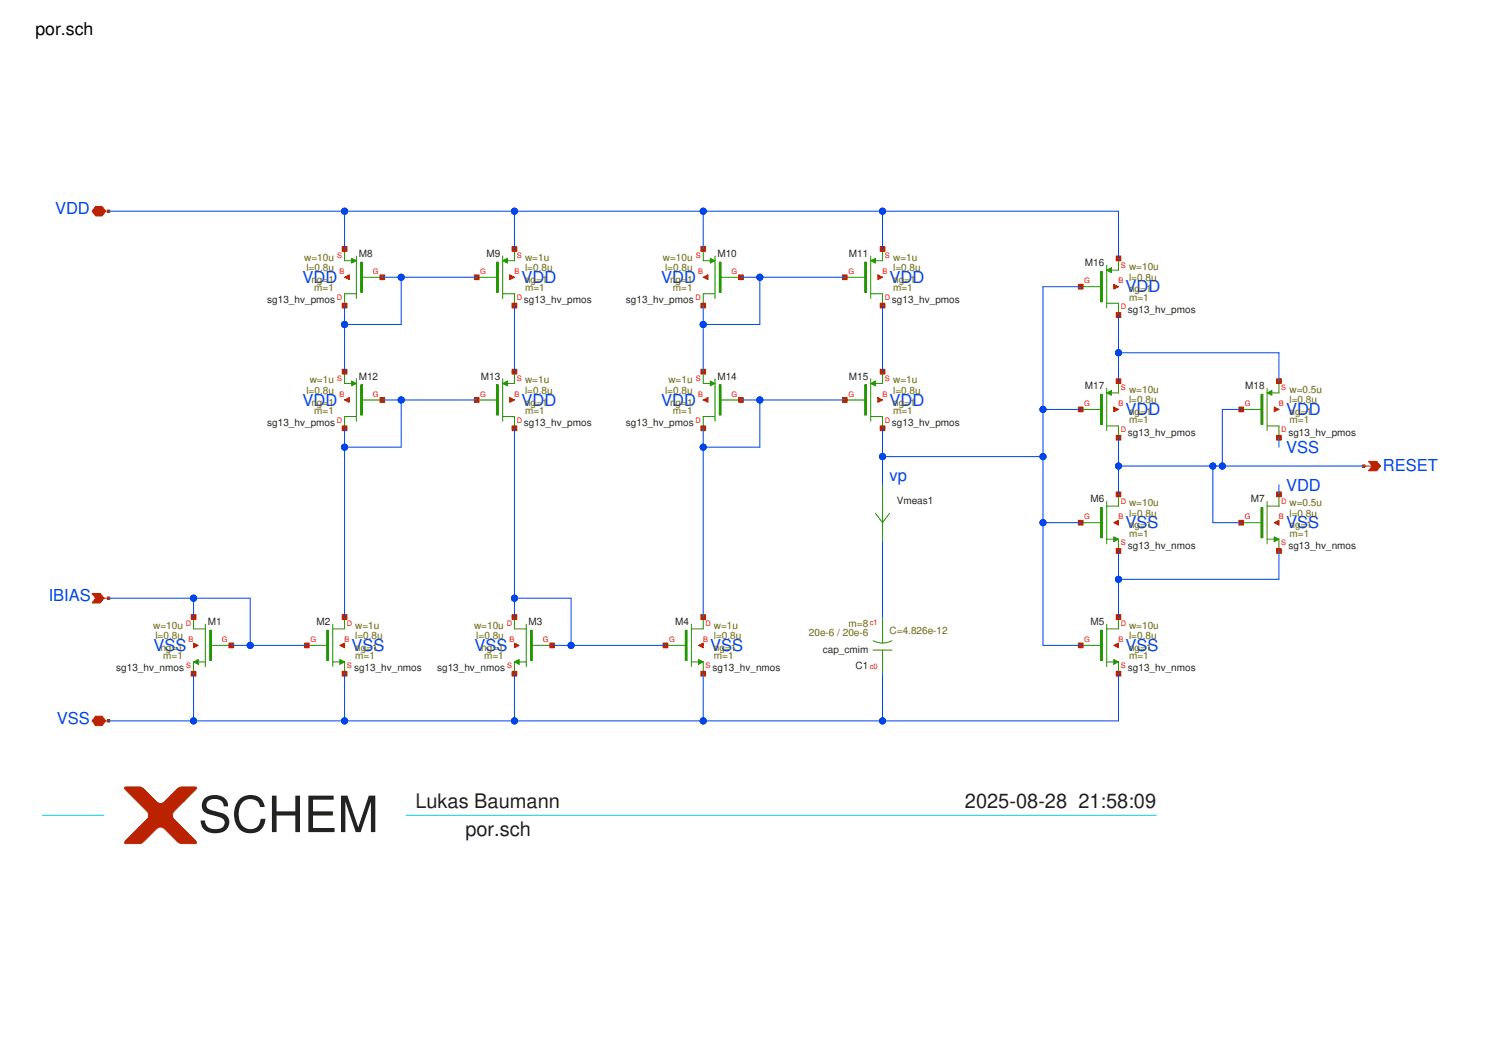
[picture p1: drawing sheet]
<svg xmlns="http://www.w3.org/2000/svg" width="297mm" height="210mm" viewBox="0 0 297 210" stroke-linecap="round" stroke-linejoin="round" font-family="sans-serif">
<path d="M68.7 49.6v2.4h2.3M71 51v8.5M71 58.6h-2.3v2.3M72 52.4v5.7M72.1 55.3h4.1" fill="none" stroke="#229800" stroke-width=".2"/>
<path d="M70.1 51.5l.9 .5-.9 .4z" fill="#229800"/>
<path d="M70.1 51.5l.9 .5-.9 .4zM71.9 52.3h.4v6h-.4zM68.7 74.1v2.3h2.3M71 75.5v8.5M72 76.9v5.7M72.1 79.7h4.1M71 83h-2.3v2.4M175.9 96.7v11.3M174.5 102.3l1.4 1.9 1.4-1.9" fill="none" stroke="#229800" stroke-width=".2"/>
<path d="M72.1 52.3v6" fill="none" stroke="#229800" stroke-width=".38"/>
<path d="M70.1 76l.9 .4-.9 .5z" fill="#229800"/>
<path d="M70.1 76l.9 .4-.9 .5zM71.9 76.7h.4v6h-.4zM38.6 123v2.4h2.3M40.9 124.4v8.5M40.9 131.9h-2.3v2.4M42 128.6h4.1" fill="none" stroke="#229800" stroke-width=".2"/>
<path d="M72.1 76.7v6" fill="none" stroke="#229800" stroke-width=".38"/>
<path d="M38.6 131.9l.9-.4v.9z" fill="#229800"/>
<path d="M38.6 131.9l.9-.4v.9zM41.8 125.6h.4v6.1h-.4zM61.2 128.6h4.1M66.3 124.4v8.5M66.3 131.9h2.4v2.4M68.7 123v2.4h-2.4" fill="none" stroke="#229800" stroke-width=".2"/>
<path d="M42 125.6v6.1" fill="none" stroke="#229800" stroke-width=".38"/>
<path d="M67.8 131.5l.9 .4-.9 .5z" fill="#229800"/>
<path d="M95 55.3h4.2M99.3 52.4v5.7M100.2 51v8.5M100.2 58.6h2.4v2.3M102.6 49.6v2.4h-2.4M65.1 125.6h.4v6.1h-.4zM67.8 131.5l.9 .4-.9 .5z" fill="none" stroke="#229800" stroke-width=".2"/>
<path d="M65.3 125.6v6.1" fill="none" stroke="#229800" stroke-width=".38"/>
<path d="M100.2 52l.9-.5v.9z" fill="#229800"/>
<path d="M99 52.3h.4v6h-.4zM100.2 52l.9-.5v.9zM95 79.7h4.2M99.3 76.9v5.7M100.2 75.5v8.5M102.6 74.1v2.3h-2.4M100.2 83h2.4v2.4" fill="none" stroke="#229800" stroke-width=".2"/>
<path d="M99.2 52.3v6" fill="none" stroke="#229800" stroke-width=".38"/>
<path d="M100.2 76.4l.9-.4v.9z" fill="#229800"/>
<path d="M99 76.7h.4v6h-.4zM100.2 76.4l.9-.4v.9zM102.6 123v2.4h2.3M104.9 124.4v8.5M104.9 131.9h-2.3v2.4M105.9 128.6h4.2" fill="none" stroke="#229800" stroke-width=".2"/>
<path d="M99.2 76.7v6" fill="none" stroke="#229800" stroke-width=".38"/>
<path d="M102.6 131.9l.9-.4v.9z" fill="#229800"/>
<path d="M140.2 49.6v2.4h2.3M142.5 51v8.5M142.5 58.6h-2.3v2.3M143.5 52.4v5.7M143.6 55.3h4.1M102.6 131.9l.9-.4v.9zM105.8 125.6h.3v6.1h-.3z" fill="none" stroke="#229800" stroke-width=".2"/>
<path d="M105.9 125.6v6.1" fill="none" stroke="#229800" stroke-width=".38"/>
<path d="M141.6 51.5l.9 .5-.9 .4z" fill="#229800"/>
<path d="M141.6 51.5l.9 .5-.9 .4zM143.4 52.3h.4v6h-.4zM140.2 74.1v2.3h2.3M142.5 75.5v8.5M143.5 76.9v5.7M143.6 79.7h4.1M142.5 83h-2.3v2.4" fill="none" stroke="#229800" stroke-width=".2"/>
<path d="M143.6 52.3v6" fill="none" stroke="#229800" stroke-width=".38"/>
<path d="M141.6 76l.9 .4-.9 .5z" fill="#229800"/>
<path d="M141.6 76l.9 .4-.9 .5zM143.4 76.7h.4v6h-.4zM132.7 128.6h4.1M137.8 124.4v8.5M137.8 131.9h2.4v2.4M140.2 123v2.4h-2.4" fill="none" stroke="#229800" stroke-width=".2"/>
<path d="M143.6 76.7v6" fill="none" stroke="#229800" stroke-width=".38"/>
<path d="M139.2 131.5l1 .4-1 .5z" fill="#229800"/>
<path d="M168.4 55.3h4.2M172.6 52.4v5.7M173.6 51v8.5M173.6 58.6h2.3v2.3M175.9 49.6v2.4h-2.3M136.6 125.6h.4v6.1h-.4zM139.2 131.5l1 .4-1 .5z" fill="none" stroke="#229800" stroke-width=".2"/>
<path d="M136.8 125.6v6.1" fill="none" stroke="#229800" stroke-width=".38"/>
<path d="M173.6 52l.9-.5v.9z" fill="#229800"/>
<path d="M172.4 52.3h.3v6h-.3zM173.6 52l.9-.5v.9zM168.4 79.7h4.2M172.6 76.9v5.7M173.6 75.5v8.5M175.9 74.1v2.3h-2.3M173.6 83h2.3v2.4" fill="none" stroke="#229800" stroke-width=".2"/>
<path d="M172.6 52.3v6" fill="none" stroke="#229800" stroke-width=".38"/>
<path d="M173.6 76.4l.9-.4v.9z" fill="#229800"/>
<path d="M215.4 57.2h4.2M219.7 54.3v5.7M220.6 52.9v8.5M223 51.5v2.4h-2.4M172.4 76.7h.3v6h-.3zM173.6 76.4l.9-.4v.9zM220.6 60.4h2.4v2.4M174.1 127.7a4 4 0 0 0 3.7 0M174.1 129.6h3.7M175.9 123v5.2M175.9 129.6v4.7" fill="none" stroke="#229800" stroke-width=".2"/>
<path d="M172.6 76.7v6" fill="none" stroke="#229800" stroke-width=".38"/>
<path d="M220.6 53.9l1-.5v.9z" fill="#229800"/>
<path d="M219.4 54.1h.4v6.1h-.4zM220.6 53.9l1-.5v.9zM219.7 78.8v5.6M220.6 77.4v8.4M223 76v2.3h-2.4M215.4 81.6h4.2M220.6 84.9h2.4v2.4" fill="none" stroke="#229800" stroke-width=".2"/>
<path d="M219.6 54.1v6.1" fill="none" stroke="#229800" stroke-width=".38"/>
<path d="M220.6 78.3l1-.5v1z" fill="#229800"/>
<path d="M219.4 78.6h.4v6h-.4zM220.6 78.3l1-.5v1zM215.4 128.6h4.2M220.6 124.4v8.5M220.6 131.9h2.4v2.4M223 123v2.4h-2.4" fill="none" stroke="#229800" stroke-width=".2"/>
<path d="M219.6 78.6v6" fill="none" stroke="#229800" stroke-width=".38"/>
<path d="M222 131.5l1 .4-1 .5z" fill="#229800"/>
<path d="M220.6 100v8.4M223 98.5v2.4h-2.4M215.4 104.2h4.2M220.6 107.5h2.4v2.3M219.4 125.6h.4v6.1h-.4zM222 131.5l1 .4-1 .5z" fill="none" stroke="#229800" stroke-width=".2"/>
<path d="M219.6 125.6v6.1" fill="none" stroke="#229800" stroke-width=".38"/>
<path d="M222 107l1 .5-1 .5z" fill="#229800"/>
<path d="M251.7 78.8v5.6M252.6 77.4v8.4M255 76v2.3h-2.4M247.4 81.6h4.2M252.6 84.9h2.4v2.4M219.4 101.2h.4v6h-.4zM222 107l1 .5-1 .5z" fill="none" stroke="#229800" stroke-width=".2"/>
<path d="M219.6 101.2v6" fill="none" stroke="#229800" stroke-width=".38"/>
<path d="M252.6 78.3l.9-.5v1z" fill="#229800"/>
<path d="M251.4 78.6h.4v6h-.4zM252.6 78.3l.9-.5v1zM252.6 100v8.4M255 98.5v2.4h-2.4M247.4 104.2h4.2M252.6 107.5h2.4v2.3" fill="none" stroke="#229800" stroke-width=".2"/>
<path d="M251.6 78.6v6" fill="none" stroke="#229800" stroke-width=".38"/>
<path d="M254 107l1 .5-1 .5z" fill="#229800"/>
<path d="M251.4 101.2h.4v6h-.4zM254 107l1 .5-1 .5z" fill="none" stroke="#229800" stroke-width=".2"/>
<path d="M251.6 101.2v6" fill="none" stroke="#229800" stroke-width=".38"/>
<path d="M24.9 157h3.3l3 2.9 .8 .3 .8-.3 3-2.9 3.3-.1 .1 .2-.3 .4-4.2 4.2-.3 .8 .3 .8 4.2 4.2 .2 .6h-3.3l-3-2.9-.8-.3-.8 .3-3 2.9h-3.3l-.1-.2 .3-.4 4.2-4.2 .3-.8-.3-.8-4.2-4.2z" fill="#ba2200"/>
<path d="M21.1 143.7h.6M24.9 157h3.3l3 2.9 .8 .3 .8-.3 3-2.9 3.3-.1 .1 .2-.3 .4-4.2 4.2-.3 .8 .3 .8 4.2 4.2 .2 .6h-3.3l-3-2.9-.8-.3-.8 .3-3 2.9h-3.3l-.1-.2 .3-.4 4.2-4.2 .3-.8-.3-.8-4.2-4.2z" fill="none" stroke="#ba2200" stroke-width=".2"/>
<path d="M19.1 142.8h1.3l.7 .9-.7 .9h-1.3l-.7-.9z" fill="#ba2200"/>
<path d="M19.1 142.8h1.3l.7 .9-.7 .9h-1.3l-.7-.9zM21.4 143.5h.5v.4h-.5z" fill="none" stroke="#ba2200" stroke-width=".2"/>
<path d="M21.4 143.5h.5v.4h-.5z" fill="#ba2200"/>
<path d="M21.1 42.1h.6" fill="none" stroke="#ba2200" stroke-width=".2"/>
<path d="M19.1 41.2h1.3l.7 .9-.7 .9h-1.3l-.7-.9z" fill="#ba2200"/>
<path d="M19.1 41.2h1.3l.7 .9-.7 .9h-1.3l-.7-.9zM21.4 41.9h.5v.4h-.5z" fill="none" stroke="#ba2200" stroke-width=".2"/>
<path d="M21.4 41.9h.5v.4h-.5z" fill="#ba2200"/>
<path d="M271.9 92.9h1.6" fill="none" stroke="#ba2200" stroke-width=".2"/>
<path d="M272.8 92h1.7l.7 .9-.7 .9h-1.7l.7-.9z" fill="#ba2200"/>
<path d="M271.7 92.7h.4v.4h-.4zM272.8 92h1.7l.7 .9-.7 .9h-1.7l.7-.9z" fill="none" stroke="#ba2200" stroke-width=".2"/>
<g fill="#ba2200">
<path d="M271.7 92.7h.4v.4h-.4z"/>
<path d="M68.7 55.3l.9-.5v.9z"/>
</g>
<path d="M68.7 55.3l.9-.5v.9zM68.2 60.4h1v1h-1z" fill="none" stroke="#ba2200" stroke-width=".2"/>
<path d="M68.2 60.4h1v1h-1z" fill="#ba2200"/>
<path d="M75.7 54.8h1v.9h-1z" fill="none" stroke="#ba2200" stroke-width=".2"/>
<path d="M75.7 54.8h1v.9h-1z" fill="#ba2200"/>
<path d="M68.2 49.2h1v.9h-1z" fill="none" stroke="#ba2200" stroke-width=".2"/>
<path d="M68.2 49.2h1v.9h-1z" fill="#ba2200"/>
<path d="M68.7 55.3h.1" fill="none" stroke="#ba2200" stroke-width=".2"/>
<path d="M20.7 119.2h1" fill="none" stroke="#ba2200" stroke-width=".2"/>
<path d="M18.4 118.3h1.6l.7 .9-.7 1h-1.6l.7-1z" fill="#ba2200"/>
<path d="M18.4 118.3h1.6l.7 .9-.7 1h-1.6l.7-1zM21.4 119h.5v.5h-.5z" fill="none" stroke="#ba2200" stroke-width=".2"/>
<g fill="#ba2200">
<path d="M21.4 119h.5v.5h-.5z"/>
<path d="M68.7 79.7l.9-.4v.9z"/>
</g>
<path d="M68.7 79.7l.9-.4v.9zM68.2 84.9h1v.9h-1z" fill="none" stroke="#ba2200" stroke-width=".2"/>
<path d="M68.2 84.9h1v.9h-1z" fill="#ba2200"/>
<path d="M75.7 79.3h1v.9h-1z" fill="none" stroke="#ba2200" stroke-width=".2"/>
<path d="M75.7 79.3h1v.9h-1z" fill="#ba2200"/>
<path d="M68.2 73.6h1v1h-1z" fill="none" stroke="#ba2200" stroke-width=".2"/>
<path d="M68.2 73.6h1v1h-1z" fill="#ba2200"/>
<path d="M68.7 79.7h.1" fill="none" stroke="#ba2200" stroke-width=".2"/>
<path d="M38.6 128.2l.9 .4-.9 .5z" fill="#ba2200"/>
<path d="M38.1 122.5h1v1h-1zM38.6 128.2l.9 .4-.9 .5z" fill="none" stroke="#ba2200" stroke-width=".2"/>
<path d="M38.1 122.5h1v1h-1z" fill="#ba2200"/>
<path d="M45.6 128.2h1v.9h-1z" fill="none" stroke="#ba2200" stroke-width=".2"/>
<path d="M45.6 128.2h1v.9h-1z" fill="#ba2200"/>
<path d="M38.1 133.8h1v1h-1z" fill="none" stroke="#ba2200" stroke-width=".2"/>
<path d="M38.1 133.8h1v1h-1z" fill="#ba2200"/>
<path d="M38.6 128.7h.1" fill="none" stroke="#ba2200" stroke-width=".2"/>
<path d="M67.8 128.6l.9-.4v.9z" fill="#ba2200"/>
<path d="M67.8 128.6l.9-.4v.9zM68.2 122.5h1v1h-1z" fill="none" stroke="#ba2200" stroke-width=".2"/>
<path d="M68.2 122.5h1v1h-1z" fill="#ba2200"/>
<path d="M60.7 128.2h.9v.9h-.9z" fill="none" stroke="#ba2200" stroke-width=".2"/>
<path d="M60.7 128.2h.9v.9h-.9z" fill="#ba2200"/>
<path d="M68.2 133.8h1v1h-1z" fill="none" stroke="#ba2200" stroke-width=".2"/>
<path d="M68.2 133.8h1v1h-1z" fill="#ba2200"/>
<path d="M68.7 128.7h.1" fill="none" stroke="#ba2200" stroke-width=".2"/>
<path d="M101.6 54.8l1 .5-1 .4z" fill="#ba2200"/>
<path d="M101.6 54.8l1 .5-1 .4zM102.1 60.4h.9v1h-.9z" fill="none" stroke="#ba2200" stroke-width=".2"/>
<path d="M102.1 60.4h.9v1h-.9z" fill="#ba2200"/>
<path d="M94.6 54.8h.9v.9h-.9z" fill="none" stroke="#ba2200" stroke-width=".2"/>
<path d="M94.6 54.8h.9v.9h-.9z" fill="#ba2200"/>
<path d="M102.1 49.2h.9v.9h-.9z" fill="none" stroke="#ba2200" stroke-width=".2"/>
<path d="M102.1 49.2h.9v.9h-.9z" fill="#ba2200"/>
<path d="M102.5 55.3h.1" fill="none" stroke="#ba2200" stroke-width=".2"/>
<path d="M101.6 79.3l1 .4-1 .5z" fill="#ba2200"/>
<path d="M101.6 79.3l1 .4-1 .5zM102.1 84.9h.9v.9h-.9z" fill="none" stroke="#ba2200" stroke-width=".2"/>
<path d="M102.1 84.9h.9v.9h-.9z" fill="#ba2200"/>
<path d="M94.6 79.3h.9v.9h-.9z" fill="none" stroke="#ba2200" stroke-width=".2"/>
<path d="M94.6 79.3h.9v.9h-.9z" fill="#ba2200"/>
<path d="M102.1 73.6h.9v1h-.9z" fill="none" stroke="#ba2200" stroke-width=".2"/>
<path d="M102.1 73.6h.9v1h-.9z" fill="#ba2200"/>
<path d="M102.5 79.7h.1" fill="none" stroke="#ba2200" stroke-width=".2"/>
<path d="M102.6 128.2l.9 .4-.9 .5z" fill="#ba2200"/>
<path d="M102.1 122.5h.9v1h-.9zM102.6 128.2l.9 .4-.9 .5z" fill="none" stroke="#ba2200" stroke-width=".2"/>
<path d="M102.1 122.5h.9v1h-.9z" fill="#ba2200"/>
<path d="M109.6 128.2h1v.9h-1z" fill="none" stroke="#ba2200" stroke-width=".2"/>
<path d="M109.6 128.2h1v.9h-1z" fill="#ba2200"/>
<path d="M102.1 133.8h.9v1h-.9z" fill="none" stroke="#ba2200" stroke-width=".2"/>
<path d="M102.1 133.8h.9v1h-.9z" fill="#ba2200"/>
<path d="M102.5 128.7h.1" fill="none" stroke="#ba2200" stroke-width=".2"/>
<path d="M140.2 55.3l.9-.5v.9z" fill="#ba2200"/>
<path d="M140.2 55.3l.9-.5v.9zM139.7 60.4h1v1h-1z" fill="none" stroke="#ba2200" stroke-width=".2"/>
<path d="M139.7 60.4h1v1h-1z" fill="#ba2200"/>
<path d="M147.2 54.8h1v.9h-1z" fill="none" stroke="#ba2200" stroke-width=".2"/>
<path d="M147.2 54.8h1v.9h-1z" fill="#ba2200"/>
<path d="M139.7 49.2h1v.9h-1z" fill="none" stroke="#ba2200" stroke-width=".2"/>
<path d="M139.7 49.2h1v.9h-1z" fill="#ba2200"/>
<path d="M140.2 55.3h.1" fill="none" stroke="#ba2200" stroke-width=".2"/>
<path d="M140.2 79.7l.9-.4v.9z" fill="#ba2200"/>
<path d="M140.2 79.7l.9-.4v.9zM139.7 84.9h1v.9h-1z" fill="none" stroke="#ba2200" stroke-width=".2"/>
<path d="M139.7 84.9h1v.9h-1z" fill="#ba2200"/>
<path d="M147.2 79.3h1v.9h-1z" fill="none" stroke="#ba2200" stroke-width=".2"/>
<path d="M147.2 79.3h1v.9h-1z" fill="#ba2200"/>
<path d="M139.7 73.6h1v1h-1z" fill="none" stroke="#ba2200" stroke-width=".2"/>
<path d="M139.7 73.6h1v1h-1z" fill="#ba2200"/>
<path d="M140.2 79.7h.1" fill="none" stroke="#ba2200" stroke-width=".2"/>
<path d="M139.2 128.6l1-.4v.9z" fill="#ba2200"/>
<path d="M139.2 128.6l1-.4v.9zM139.7 122.5h1v1h-1z" fill="none" stroke="#ba2200" stroke-width=".2"/>
<path d="M139.7 122.5h1v1h-1z" fill="#ba2200"/>
<path d="M132.2 128.2h.9v.9h-.9z" fill="none" stroke="#ba2200" stroke-width=".2"/>
<path d="M132.2 128.2h.9v.9h-.9z" fill="#ba2200"/>
<path d="M139.7 133.8h1v1h-1z" fill="none" stroke="#ba2200" stroke-width=".2"/>
<path d="M139.7 133.8h1v1h-1z" fill="#ba2200"/>
<path d="M140.2 128.7h.1" fill="none" stroke="#ba2200" stroke-width=".2"/>
<path d="M175 54.8l.9 .5-.9 .4z" fill="#ba2200"/>
<path d="M175 54.8l.9 .5-.9 .4zM175.5 60.4h.9v1h-.9z" fill="none" stroke="#ba2200" stroke-width=".2"/>
<path d="M175.5 60.4h.9v1h-.9z" fill="#ba2200"/>
<path d="M167.9 54.8h1v.9h-1z" fill="none" stroke="#ba2200" stroke-width=".2"/>
<path d="M167.9 54.8h1v.9h-1z" fill="#ba2200"/>
<path d="M175.5 49.2h.9v.9h-.9z" fill="none" stroke="#ba2200" stroke-width=".2"/>
<path d="M175.5 49.2h.9v.9h-.9z" fill="#ba2200"/>
<path d="M175.9 55.3h.1" fill="none" stroke="#ba2200" stroke-width=".2"/>
<path d="M175 79.3l.9 .4-.9 .5z" fill="#ba2200"/>
<path d="M175 79.3l.9 .4-.9 .5zM175.5 84.9h.9v.9h-.9z" fill="none" stroke="#ba2200" stroke-width=".2"/>
<path d="M175.5 84.9h.9v.9h-.9z" fill="#ba2200"/>
<path d="M167.9 79.3h1v.9h-1z" fill="none" stroke="#ba2200" stroke-width=".2"/>
<path d="M167.9 79.3h1v.9h-1z" fill="#ba2200"/>
<path d="M175.5 73.6h.9v1h-.9z" fill="none" stroke="#ba2200" stroke-width=".2"/>
<path d="M175.5 73.6h.9v1h-.9z" fill="#ba2200"/>
<path d="M175.9 79.7h.1" fill="none" stroke="#ba2200" stroke-width=".2"/>
<path d="M222 56.7l1 .5-1 .4z" fill="#ba2200"/>
<path d="M222 56.7l1 .5-1 .4zM222.5 62.3h.9v1h-.9z" fill="none" stroke="#ba2200" stroke-width=".2"/>
<path d="M222.5 62.3h.9v1h-.9z" fill="#ba2200"/>
<path d="M215 56.7h.9v.9h-.9z" fill="none" stroke="#ba2200" stroke-width=".2"/>
<path d="M215 56.7h.9v.9h-.9z" fill="#ba2200"/>
<path d="M222.5 51h.9v1h-.9z" fill="none" stroke="#ba2200" stroke-width=".2"/>
<path d="M222.5 51h.9v1h-.9z" fill="#ba2200"/>
<path d="M223 57.2h.1" fill="none" stroke="#ba2200" stroke-width=".2"/>
<path d="M222 81.1l1 .5-1 .5z" fill="#ba2200"/>
<path d="M222 81.1l1 .5-1 .5zM222.5 86.8h.9v.9h-.9z" fill="none" stroke="#ba2200" stroke-width=".2"/>
<path d="M222.5 86.8h.9v.9h-.9z" fill="#ba2200"/>
<path d="M215 81.1h.9v1h-.9z" fill="none" stroke="#ba2200" stroke-width=".2"/>
<path d="M215 81.1h.9v1h-.9z" fill="#ba2200"/>
<path d="M222.5 75.5h.9v.9h-.9z" fill="none" stroke="#ba2200" stroke-width=".2"/>
<path d="M222.5 75.5h.9v.9h-.9z" fill="#ba2200"/>
<path d="M223 81.6h.1" fill="none" stroke="#ba2200" stroke-width=".2"/>
<path d="M222 128.6l1-.4v.9z" fill="#ba2200"/>
<path d="M222 128.6l1-.4v.9zM222.5 122.5h.9v1h-.9z" fill="none" stroke="#ba2200" stroke-width=".2"/>
<path d="M222.5 122.5h.9v1h-.9z" fill="#ba2200"/>
<path d="M215 128.2h.9v.9h-.9z" fill="none" stroke="#ba2200" stroke-width=".2"/>
<path d="M215 128.2h.9v.9h-.9z" fill="#ba2200"/>
<path d="M222.5 133.8h.9v1h-.9z" fill="none" stroke="#ba2200" stroke-width=".2"/>
<path d="M222.5 133.8h.9v1h-.9z" fill="#ba2200"/>
<path d="M223 128.7h.1" fill="none" stroke="#ba2200" stroke-width=".2"/>
<path d="M222 104.2l1-.5v1z" fill="#ba2200"/>
<path d="M222.5 98.1h.9v.9h-.9zM222 104.2l1-.5v1z" fill="none" stroke="#ba2200" stroke-width=".2"/>
<path d="M222.5 98.1h.9v.9h-.9z" fill="#ba2200"/>
<path d="M215 103.7h.9v1h-.9z" fill="none" stroke="#ba2200" stroke-width=".2"/>
<path d="M215 103.7h.9v1h-.9z" fill="#ba2200"/>
<path d="M222.5 109.4h.9v.9h-.9z" fill="none" stroke="#ba2200" stroke-width=".2"/>
<path d="M222.5 109.4h.9v.9h-.9z" fill="#ba2200"/>
<path d="M223 104.2h.1" fill="none" stroke="#ba2200" stroke-width=".2"/>
<path d="M254 81.1l1 .5-1 .5z" fill="#ba2200"/>
<path d="M254 81.1l1 .5-1 .5zM254.5 86.8h.9v.9h-.9z" fill="none" stroke="#ba2200" stroke-width=".2"/>
<path d="M254.5 86.8h.9v.9h-.9z" fill="#ba2200"/>
<path d="M247 81.1h.9v1h-.9z" fill="none" stroke="#ba2200" stroke-width=".2"/>
<path d="M247 81.1h.9v1h-.9z" fill="#ba2200"/>
<path d="M254.5 75.5h.9v.9h-.9z" fill="none" stroke="#ba2200" stroke-width=".2"/>
<path d="M254.5 75.5h.9v.9h-.9z" fill="#ba2200"/>
<path d="M254.9 81.6h.1" fill="none" stroke="#ba2200" stroke-width=".2"/>
<path d="M254 104.2l1-.5v1z" fill="#ba2200"/>
<path d="M254.5 98.1h.9v.9h-.9zM254 104.2l1-.5v1z" fill="none" stroke="#ba2200" stroke-width=".2"/>
<path d="M254.5 98.1h.9v.9h-.9z" fill="#ba2200"/>
<path d="M247 103.7h.9v1h-.9z" fill="none" stroke="#ba2200" stroke-width=".2"/>
<path d="M247 103.7h.9v1h-.9z" fill="#ba2200"/>
<path d="M254.5 109.4h.9v.9h-.9z" fill="none" stroke="#ba2200" stroke-width=".2"/>
<path d="M254.5 109.4h.9v.9h-.9z" fill="#ba2200"/>
<path d="M254.9 104.2h.1" fill="none" stroke="#ba2200" stroke-width=".2"/>
<path d="M8.5 162.5h12.2M80.9 162.5h149.6" fill="none" stroke="#00cbed" stroke-width=".2"/>
<g fill="none" stroke="#0044ed" stroke-width=".2">
<path d="M21.7 42.1h201.3v9.4M68.7 42.1v7.5M76.2 55.3h18.8M80 55.3v9.4h-11.3M102.6 42.1v7.5M140.2 42.1v7.5M147.7 55.3h20.7M151.5 55.3v9.4h-11.3M175.9 42.1v7.5M215.4 57.2h-7.5v71.4h7.5M68.7 60.9v13.2M76.2 79.7h18.8"/>
<path d="M80 79.7v9.4h-11.3M102.6 60.9v13.2M140.2 60.9v13.2M147.7 79.7h20.7M151.5 79.7v9.4h-11.3M175.9 60.9v13.2M223 62.8v13.2M223 70.3h32v5.7M68.7 85.4v37.6M102.6 85.4v37.6M140.2 85.4v37.6M175.9 85.4v11.3"/>
<path d="M175.9 91h32M207.9 81.6h7.5M223 87.3v11.2M223 92.9h48.9M241.8 92.9v11.3h5.6M247.4 81.6h-3.7v11.3M255 87.3v1.8M255 96.7v1.8M21.7 119.2h28.2v9.4M38.6 119.2v3.8M102.6 119.2h11.2v9.4M175.9 108v15"/>
<path d="M207.9 104.2h7.5M223 109.8v13.2M255 109.8v5.7h-32M38.6 134.3v9.4M46.1 128.6h15.1M68.7 134.3v9.4M102.6 134.3v9.4M110.1 128.6h22.6M140.2 134.3v9.4M175.9 134.3v9.4M223 134.3v9.4h-201.3"/>
</g>
<g fill="#0044ed">
<path d="M68.2 88.6a.7 .7 0 0 1 .8-.1 .7 .7 0 0 1 .4 .6h-.7h.7a.7 .7 0 0 1-1 .7 .7 .7 0 0 1-.2-1.2z"/>
<path d="M68.2 41.6a.7 .7 0 0 1 .8-.1 .7 .7 0 0 1 .4 .6h-.7h.7a.7 .7 0 0 1-1 .6 .7 .7 0 0 1-.2-1.1z"/>
<path d="M102.1 41.6a.7 .7 0 0 1 .7-.1 .7 .7 0 0 1 .5 .6h-.7h.7a.7 .7 0 0 1-1 .6 .7 .7 0 0 1-.2-1.1z"/>
<path d="M79.5 54.8a.7 .7 0 0 1 .7-.2 .7 .7 0 0 1 .5 .7h-.7h.7a.7 .7 0 0 1-1 .6 .7 .7 0 0 1-.2-1.1z"/>
<path d="M79.5 79.2a.7 .7 0 0 1 .7-.1 .7 .7 0 0 1 .5 .6h-.7h.7a.7 .7 0 0 1-1 .7 .7 .7 0 0 1-.2-1.2z"/>
<path d="M68.2 64.2a.7 .7 0 0 1 .8-.2 .7 .7 0 0 1 .4 .7h-.7h.7a.7 .7 0 0 1-1 .6 .7 .7 0 0 1-.2-1.1z"/>
<path d="M68.2 143.2a.7 .7 0 0 1 .8-.1 .7 .7 0 0 1 .4 .6h-.7h.7a.7 .7 0 0 1-1 .6 .7 .7 0 0 1-.2-1.1z"/>
<path d="M102.1 143.2a.7 .7 0 0 1 .7-.1 .7 .7 0 0 1 .5 .6h-.7h.7a.7 .7 0 0 1-1 .6 .7 .7 0 0 1-.2-1.1z"/>
<path d="M38.1 143.2a.7 .7 0 0 1 .8-.1 .7 .7 0 0 1 .4 .6h-.7h.7a.7 .7 0 0 1-1 .6 .7 .7 0 0 1-.2-1.1z"/>
<path d="M49.4 128.2a.7 .7 0 0 1 .7-.2 .7 .7 0 0 1 .5 .6h-.7h.7a.7 .7 0 0 1-1 .7 .7 .7 0 0 1-.2-1.1z"/>
<path d="M38.1 118.7a.7 .7 0 0 1 .8-.1 .7 .7 0 0 1 .4 .6h-.7h.7a.7 .7 0 0 1-1 .7 .7 .7 0 0 1-.2-1.2z"/>
<path d="M102.1 118.7a.7 .7 0 0 1 .7-.1 .7 .7 0 0 1 .5 .6h-.7h.7a.7 .7 0 0 1-1 .7 .7 .7 0 0 1-.2-1.2z"/>
<path d="M139.7 88.6a.7 .7 0 0 1 .8-.1 .7 .7 0 0 1 .4 .6h-.7h.7a.7 .7 0 0 1-1 .7 .7 .7 0 0 1-.2-1.2z"/>
<path d="M151 54.8a.7 .7 0 0 1 .7-.2 .7 .7 0 0 1 .5 .7h-.7h.7a.7 .7 0 0 1-1 .6 .7 .7 0 0 1-.2-1.1z"/>
<path d="M151 79.2a.7 .7 0 0 1 .7-.1 .7 .7 0 0 1 .5 .6h-.7h.7a.7 .7 0 0 1-1 .7 .7 .7 0 0 1-.2-1.2z"/>
<path d="M139.7 41.6a.7 .7 0 0 1 .8-.1 .7 .7 0 0 1 .4 .6h-.7h.7a.7 .7 0 0 1-1 .6 .7 .7 0 0 1-.2-1.1z"/>
<path d="M175.4 41.6a.7 .7 0 0 1 .8-.1 .7 .7 0 0 1 .4 .6h-.7h.7a.7 .7 0 0 1-.9 .6 .7 .7 0 0 1-.3-1.1z"/>
<path d="M139.7 64.2a.7 .7 0 0 1 .8-.2 .7 .7 0 0 1 .4 .7h-.7h.7a.7 .7 0 0 1-1 .6 .7 .7 0 0 1-.2-1.1z"/>
<path d="M139.7 143.2a.7 .7 0 0 1 .8-.1 .7 .7 0 0 1 .4 .6h-.7h.7a.7 .7 0 0 1-1 .6 .7 .7 0 0 1-.2-1.1z"/>
<path d="M175.4 143.2a.7 .7 0 0 1 .8-.1 .7 .7 0 0 1 .4 .6h-.7h.7a.7 .7 0 0 1-.9 .6 .7 .7 0 0 1-.3-1.1z"/>
<path d="M113.4 128.2a.7 .7 0 0 1 .7-.2 .7 .7 0 0 1 .4 .6h-.7h.7a.7 .7 0 0 1-.9 .7 .7 .7 0 0 1-.2-1.1z"/>
<path d="M207.4 81.1a.7 .7 0 0 1 .8-.1 .7 .7 0 0 1 .4 .6h-.7h.7a.7 .7 0 0 1-.9 .7 .7 .7 0 0 1-.3-1.2z"/>
<path d="M207.4 90.5a.7 .7 0 0 1 .8-.1 .7 .7 0 0 1 .4 .6h-.7h.7a.7 .7 0 0 1-.9 .7 .7 .7 0 0 1-.3-1.2z"/>
<path d="M175.4 90.5a.7 .7 0 0 1 .8-.1 .7 .7 0 0 1 .4 .6h-.7h.7a.7 .7 0 0 1-.9 .7 .7 .7 0 0 1-.3-1.2z"/>
<path d="M222.5 69.8a.7 .7 0 0 1 .7-.1 .7 .7 0 0 1 .5 .6h-.7h.7a.7 .7 0 0 1-1 .7 .7 .7 0 0 1-.2-1.2z"/>
<path d="M207.4 103.7a.7 .7 0 0 1 .8-.2 .7 .7 0 0 1 .4 .7h-.7h.7a.7 .7 0 0 1-.9 .6 .7 .7 0 0 1-.3-1.1z"/>
<path d="M222.5 92.4a.7 .7 0 0 1 .7-.1 .7 .7 0 0 1 .5 .6h-.7h.7a.7 .7 0 0 1-1 .6 .7 .7 0 0 1-.2-1.1z"/>
<path d="M222.5 115a.7 .7 0 0 1 .7-.2 .7 .7 0 0 1 .5 .7h-.7h.7a.7 .7 0 0 1-1 .6 .7 .7 0 0 1-.2-1.1z"/>
<path d="M241.3 92.4a.7 .7 0 0 1 .8-.1 .7 .7 0 0 1 .4 .6h-.7h.7a.7 .7 0 0 1-1 .6 .7 .7 0 0 1-.2-1.1z"/>
<path d="M243.2 92.4a.7 .7 0 0 1 .7-.1 .7 .7 0 0 1 .5 .6h-.7h.7a.7 .7 0 0 1-1 .6 .7 .7 0 0 1-.2-1.1z"/>
</g>
<text font-size="10" fill="#222" x="39.5" y="165.9">SCHEM</text>
<g font-size="4" fill="#222">
<text x="82.8" y="161">Lukas Baumann</text>
<text x="192.4" y="161">2025-08-28 21:58:09</text>
<text x="92.8" y="166.7">por.sch</text>
</g>
<text font-size="3.5" x="7.1" y="7.1">por.sch</text>
<g font-size="3.3" fill="#0044ed">
<text x="11" y="42.7">VDD</text>
<text x="60.3" y="56.4">VDD</text>
<text x="104" y="56.4">VDD</text>
<text x="131.8" y="56.4">VDD</text>
<text x="177.3" y="56.4">VDD</text>
<text x="224.4" y="58.3">VDD</text>
<text x="60.3" y="80.9">VDD</text>
<text x="104" y="80.9">VDD</text>
<text x="131.8" y="80.9">VDD</text>
<text x="177.3" y="80.9">VDD</text>
<text x="224.4" y="82.7">VDD</text>
<text x="256.4" y="82.7">VDD</text>
<text x="177.3" y="95.9">vp</text>
<text x="256.4" y="90.3">VSS</text>
<text x="275.7" y="93.9">RESET</text>
<text x="256.4" y="97.8">VDD</text>
<text x="224.4" y="105.3">VSS</text>
<text x="256.4" y="105.3">VSS</text>
<text x="9.7" y="119.8">IBIAS</text>
<text x="30.6" y="129.8">VSS</text>
<text x="70.1" y="129.8">VSS</text>
<text x="94.6" y="129.8">VSS</text>
<text x="141.6" y="129.8">VSS</text>
<text x="224.4" y="129.8">VSS</text>
<text x="11.3" y="144.4">VSS</text>
</g>
<g font-size="2" fill="#660">
<text x="60.6" y="51.9">w=10u</text>
<text x="104.7" y="51.9">w=1u</text>
<text x="132.1" y="51.9">w=10u</text>
<text x="178.1" y="51.9">w=1u</text>
<text x="225.1" y="53.8">w=10u</text>
<text x="61.1" y="54.1">l=0.8u</text>
<text x="62.1" y="56.4">ng=1</text>
<text x="62.6" y="58.1">m=1</text>
<text x="104.7" y="58.1">m=1</text>
<text x="104.7" y="56.4">ng=1</text>
<text x="104.7" y="54.1">l=0.8u</text>
<text x="132.6" y="54.1">l=0.8u</text>
<text x="133.6" y="56.4">ng=1</text>
<text x="134.1" y="58.1">m=1</text>
<text x="178.1" y="58.1">m=1</text>
<text x="178.1" y="56.4">ng=1</text>
<text x="178.1" y="54.1">l=0.8u</text>
<text x="225.1" y="59.9">m=1</text>
<text x="225.1" y="58.3">ng=1</text>
<text x="225.1" y="55.9">l=0.8u</text>
<text x="61.8" y="76.4">w=1u</text>
<text x="104.7" y="76.4">w=1u</text>
<text x="133.2" y="76.4">w=1u</text>
<text x="178.1" y="76.4">w=1u</text>
<text x="61.1" y="78.5">l=0.8u</text>
<text x="62.1" y="80.9">ng=1</text>
<text x="62.6" y="82.5">m=1</text>
<text x="104.7" y="82.5">m=1</text>
<text x="104.7" y="80.9">ng=1</text>
<text x="104.7" y="78.5">l=0.8u</text>
<text x="132.6" y="78.5">l=0.8u</text>
<text x="133.6" y="80.9">ng=1</text>
<text x="134.1" y="82.5">m=1</text>
<text x="178.1" y="82.5">m=1</text>
<text x="178.1" y="80.9">ng=1</text>
<text x="178.1" y="78.5">l=0.8u</text>
<text x="225.1" y="82.8">ng=1</text>
<text x="225.1" y="80.4">l=0.8u</text>
<text x="225.1" y="78.3">w=10u</text>
<text x="257.1" y="82.8">ng=1</text>
<text x="257.1" y="80.4">l=0.8u</text>
<text x="257.1" y="78.3">w=0.5u</text>
<text x="225.1" y="84.4">m=1</text>
<text x="257.1" y="84.4">m=1</text>
<text x="225.1" y="100.9">w=10u</text>
<text x="257.1" y="100.9">w=0.5u</text>
<text x="225.1" y="107">m=1</text>
<text x="225.1" y="105.3">ng=1</text>
<text x="225.1" y="103">l=0.8u</text>
<text x="257.1" y="107">m=1</text>
<text x="257.1" y="105.3">ng=1</text>
<text x="257.1" y="103">l=0.8u</text>
<text x="30.5" y="125.3">w=10u</text>
<text x="70.8" y="125.3">w=1u</text>
<text x="94.5" y="125.3">w=10u</text>
<text x="142.3" y="125.3">w=1u</text>
<text x="169.2" y="124.9">m=8</text>
<text x="225.1" y="125.3">w=10u</text>
<text x="31" y="127.4">l=0.8u</text>
<text x="32" y="129.8">ng=1</text>
<text x="32.5" y="131.4">m=1</text>
<text x="70.8" y="131.4">m=1</text>
<text x="70.8" y="129.8">ng=1</text>
<text x="70.8" y="127.4">l=0.8u</text>
<text x="95" y="127.4">l=0.8u</text>
<text x="96" y="129.8">ng=1</text>
<text x="96.5" y="131.4">m=1</text>
<text x="142.3" y="131.4">m=1</text>
<text x="142.3" y="129.8">ng=1</text>
<text x="142.3" y="127.4">l=0.8u</text>
<text x="161.3" y="126.8">20e-6 / 20e-6</text>
<text x="177.3" y="126.3">C=4.826e-12</text>
<text x="225.1" y="131.4">m=1</text>
<text x="225.1" y="129.8">ng=1</text>
<text x="225.1" y="127.4">l=0.8u</text>
</g>
<g font-size="2" fill="#222">
<text x="71.5" y="51.2">M8</text>
<text x="97" y="51.2">M9</text>
<text x="143" y="51.2">M10</text>
<text x="169.2" y="51.2">M11</text>
<text x="216.3" y="53.1">M16</text>
<text x="53.3" y="60.5">sg13_hv_pmos</text>
<text x="104.4" y="60.5">sg13_hv_pmos</text>
<text x="124.8" y="60.5">sg13_hv_pmos</text>
<text x="177.8" y="60.5">sg13_hv_pmos</text>
<text x="224.9" y="62.4">sg13_hv_pmos</text>
<text x="71.5" y="75.7">M12</text>
<text x="95.9" y="75.7">M13</text>
<text x="143" y="75.7">M14</text>
<text x="169.2" y="75.7">M15</text>
<text x="216.3" y="77.6">M17</text>
<text x="248.3" y="77.6">M18</text>
<text x="53.3" y="84.9">sg13_hv_pmos</text>
<text x="104.4" y="84.9">sg13_hv_pmos</text>
<text x="124.8" y="84.9">sg13_hv_pmos</text>
<text x="177.8" y="84.9">sg13_hv_pmos</text>
<text x="224.9" y="86.8">sg13_hv_pmos</text>
<text x="256.8" y="86.8">sg13_hv_pmos</text>
<text x="178.8" y="100.4">Vmeas1</text>
<text x="217.4" y="100.2">M6</text>
<text x="249.4" y="100.2">M7</text>
<text x="224.9" y="109.4">sg13_hv_nmos</text>
<text x="256.8" y="109.4">sg13_hv_nmos</text>
<text x="41.4" y="124.6">M1</text>
<text x="63.1" y="124.6">M2</text>
<text x="105.4" y="124.6">M3</text>
<text x="134.6" y="124.6">M4</text>
<text x="217.4" y="124.6">M5</text>
<text x="164" y="130.1">cap_cmim</text>
<text x="23.2" y="133.9">sg13_hv_nmos</text>
<text x="70.6" y="133.9">sg13_hv_nmos</text>
<text x="87.2" y="133.9">sg13_hv_nmos</text>
<text x="142.1" y="133.9">sg13_hv_nmos</text>
<text x="170.6" y="133.4">C1</text>
<text x="224.9" y="133.9">sg13_hv_nmos</text>
</g>
<g font-size="1.5" fill="#fe0000">
<text x="67.2" y="51.5">S</text>
<text x="103" y="51.5">S</text>
<text x="138.7" y="51.5">S</text>
<text x="176.4" y="51.5">S</text>
<text x="223.4" y="53.4">S</text>
<text x="67.1" y="59.8">D</text>
<text x="67.7" y="54.6">B</text>
<text x="74.3" y="54.6">G</text>
<text x="95.8" y="54.6">G</text>
<text x="102.6" y="54.6">B</text>
<text x="103" y="59.8">D</text>
<text x="138.6" y="59.8">D</text>
<text x="139.2" y="54.6">B</text>
<text x="145.8" y="54.6">G</text>
<text x="169.1" y="54.6">G</text>
<text x="175.9" y="54.6">B</text>
<text x="176.4" y="59.8">D</text>
<text x="216.2" y="56.5">G</text>
<text x="223" y="56.5">B</text>
<text x="223.4" y="61.7">D</text>
<text x="67.2" y="75.9">S</text>
<text x="103" y="75.9">S</text>
<text x="138.7" y="75.9">S</text>
<text x="176.4" y="75.9">S</text>
<text x="223.4" y="77.8">S</text>
<text x="255.4" y="77.8">S</text>
<text x="67.7" y="79.1">B</text>
<text x="74.3" y="79.1">G</text>
<text x="95.8" y="79.1">G</text>
<text x="102.6" y="79.1">B</text>
<text x="139.2" y="79.1">B</text>
<text x="145.8" y="79.1">G</text>
<text x="169.1" y="79.1">G</text>
<text x="175.9" y="79.1">B</text>
<text x="216.2" y="80.9">G</text>
<text x="223" y="80.9">B</text>
<text x="248.2" y="80.9">G</text>
<text x="255" y="80.9">B</text>
<text x="67.1" y="84.2">D</text>
<text x="103" y="84.2">D</text>
<text x="138.6" y="84.2">D</text>
<text x="176.4" y="84.2">D</text>
<text x="223.4" y="86.1">D</text>
<text x="255.4" y="86.1">D</text>
<text x="223.4" y="100.4">D</text>
<text x="255.4" y="100.4">D</text>
<text x="216.2" y="103.5">G</text>
<text x="223" y="103.5">B</text>
<text x="248.2" y="103.5">G</text>
<text x="255" y="103.5">B</text>
<text x="223.4" y="108.7">S</text>
<text x="255.4" y="108.7">S</text>
<text x="37" y="124.9">D</text>
<text x="69.2" y="124.9">D</text>
<text x="101" y="124.9">D</text>
<text x="140.7" y="124.9">D</text>
<text x="173.4" y="124.6">c1</text>
<text x="223.4" y="124.9">D</text>
<text x="37.6" y="128">B</text>
<text x="44.2" y="128">G</text>
<text x="61.9" y="128">G</text>
<text x="68.7" y="128">B</text>
<text x="101.6" y="128">B</text>
<text x="108.2" y="128">G</text>
<text x="133.4" y="128">G</text>
<text x="140.2" y="128">B</text>
<text x="216.2" y="128">G</text>
<text x="223" y="128">B</text>
<text x="37.1" y="133.2">S</text>
<text x="69.2" y="133.2">S</text>
<text x="101.1" y="133.2">S</text>
<text x="140.7" y="133.2">S</text>
<text x="173.4" y="133.3">c0</text>
<text x="223.4" y="133.2">S</text>
</g>
</svg>
